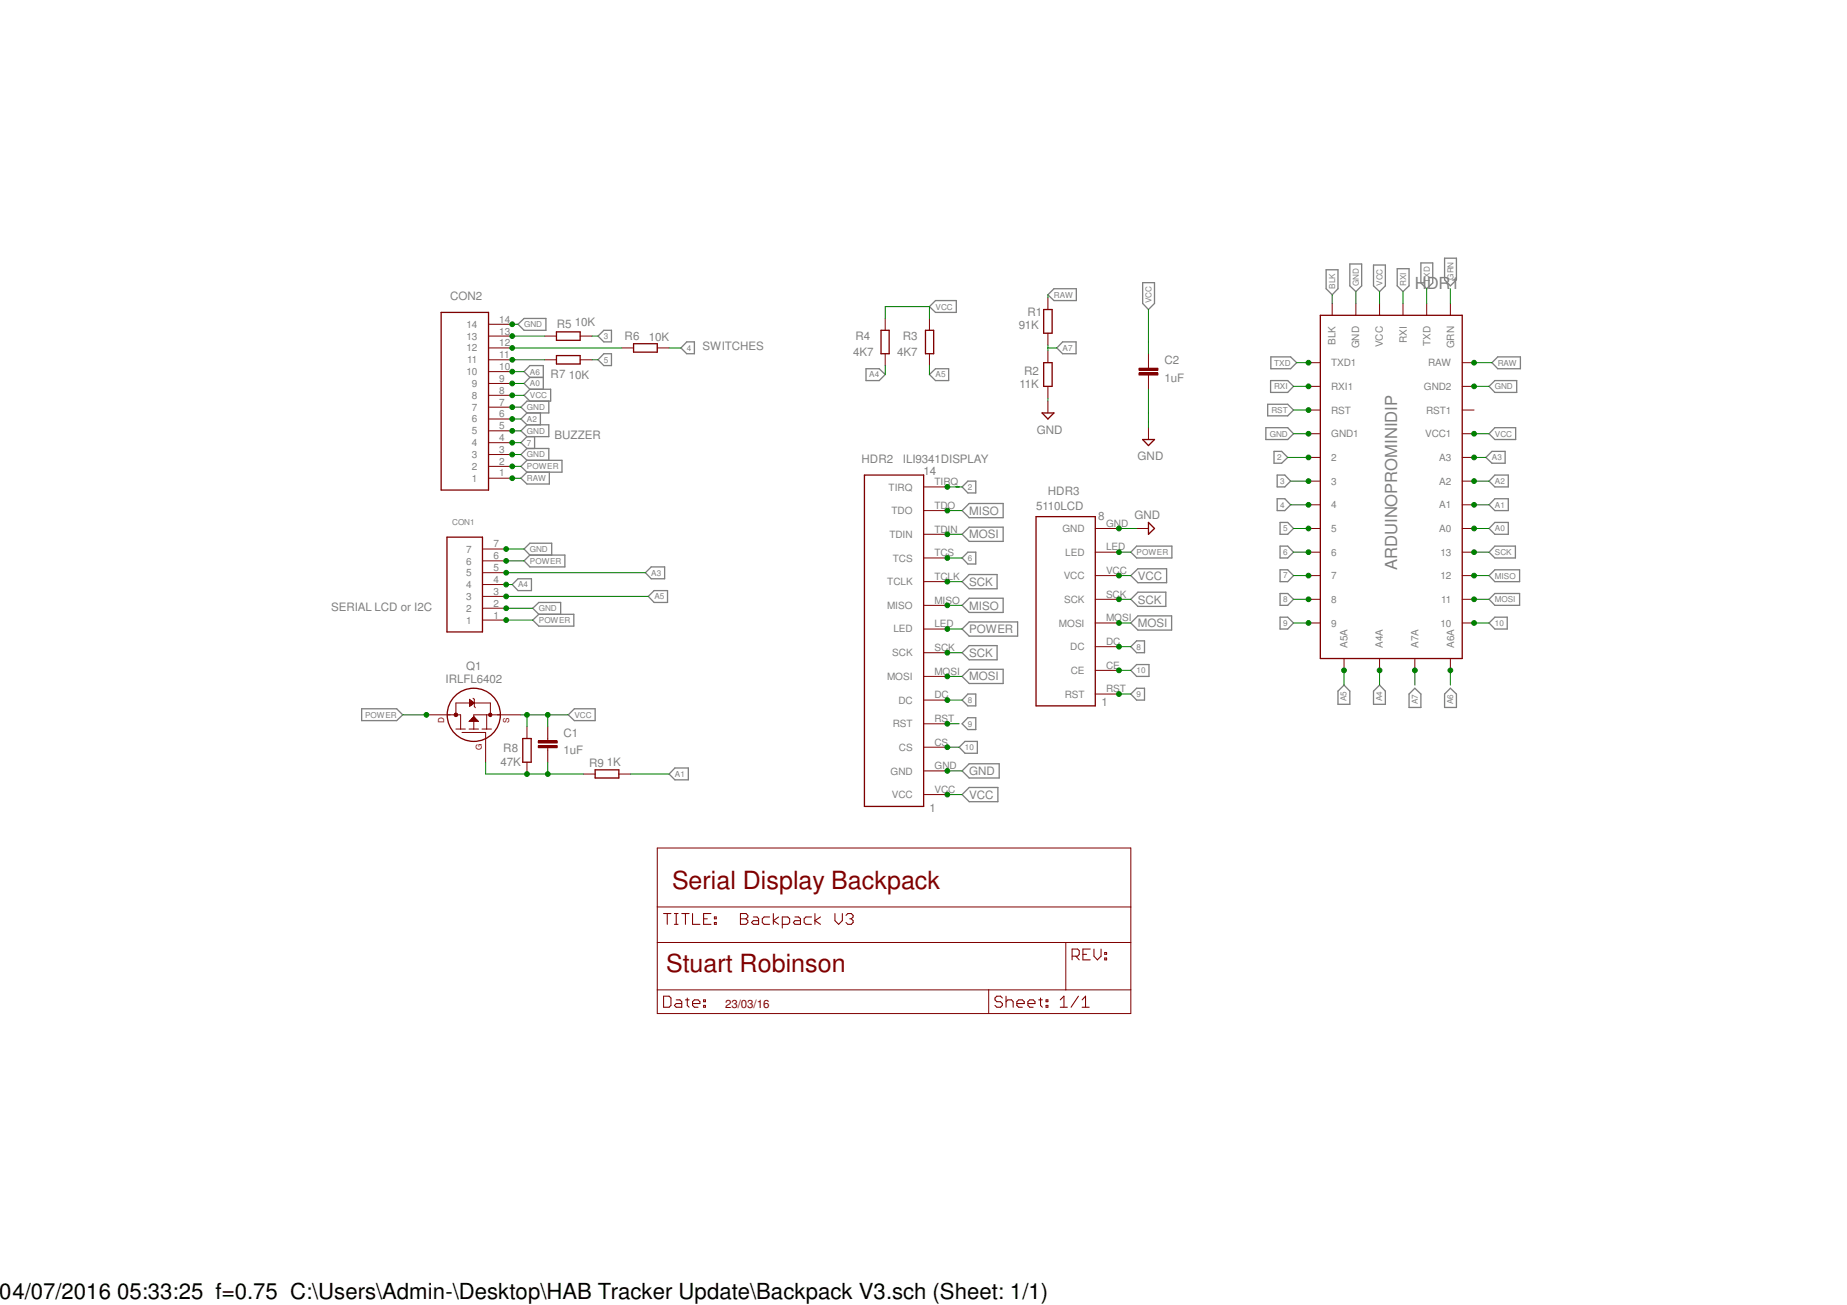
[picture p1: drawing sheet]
<svg xmlns="http://www.w3.org/2000/svg" width="297mm" height="210mm" viewBox="0 0 297 210" stroke-linecap="round" stroke-linejoin="round" font-family="sans-serif">
<g fill="none" stroke="#808080" stroke-width=".21">
<path d="M83.3 52.2l1-1h3.5v1.9h-3.5zM97.1 53.1h1.2v1.9h-1.2l-.9-.9zM97.1 56.9h1.2v1.9h-1.2l-.9-.9zM110.4 55h1.3v1.9h-1.3l-.9-.9zM139.3 59.3h2.1l1 .9-1 1h-2.1zM149.5 49.3l.9-1h3.4v1.9h-3.4zM168.5 47.4l1-1h3.6v1.9h-3.6zM170.9 55h2.2v1.9h-2.2l-.9-.9zM183.8 45.5h1.9v3.3l-1 1-.9-1zM204.4 57.4h3.2l.9 .9-.9 1h-3.2zM213.3 43.4h1.9v3l-1 1-.9-1zM217.1 42.5h1.9v3.5l-.9 .9-1-.9z"/>
<path d="M220.9 42.6h1.9v3.4l-.9 .9-1-.9zM224.7 43.2h1.9v2.8l-1 .9-.9-.9zM228.5 42.3h1.9v3.2l-1 .9-.9-.9zM232.3 41.5h1.9v3.5l-.9 1-1-1zM240.9 57.4h3.6v1.9h-3.6l-1-1zM84.7 68.3l-.9 1 .9 .9M84.7 68.3h3.6v1.9h-3.6M84.7 72.1h3.6v1.9M84.7 72.1l-.9 1 .9 .9M84.7 74h5.7v1.9h-5.7M84.7 75.9l-.9 1 .9 1h3.6v-2M84.7 66.4l-.9 1 .9 .9"/>
<path d="M84.7 70.2l-.9 1 .9 .9M84.7 74l-.9 1 .9 .9M85.2 62.6l-.9 1 .9 .9M85.2 62.6h3.4v1.9h-3.9l-.9 1 .9 .9M85.2 60.7l-.9-.9 .9-1h2.2v3.8M85.2 60.7l-.9 1 .9 .9M85.2 60.7h2.2M86 70.2v1.9M86.9 66.4v1.9M88.3 64.5v1.9h-3.6M149.5 60.2l.9-.9h2.2v1.9h-2.2zM154.7 78.3l1-.9h1.2v1.9h-1.2z"/>
<path d="M203.6 68.8h3.5l.9 1-.9 .9h-3.5zM203.9 65h3.2l.9 1-.9 .9h-3.2zM204.3 61.2h2.8l.9 .9-.9 1h-2.8zM204.9 72.6h1.2l1 1-1 .9h-1.2zM205.4 76.4h1.2l1 1-1 .9h-1.2zM239 73.6l.9-1h2.2v1.9h-2.2zM239.5 62.1l.9-.9h3.5v1.9h-3.5zM240.4 68.8h3.4v1.9h-3.4l-.9-.9zM240.4 76.4h2.2v1.9h-2.2l-.9-.9zM83.3 93.1h2.2v1.9h-2.2l-.9-1zM85.2 89.3l-.9-1 .9-.9h3.5v1.9M85.2 89.3h5.6v1.9h-5.6l-.9-1z"/>
<path d="M85.7 99.7l1-.9h5.6v1.9h-5.6zM86.7 98.8l-1-1 1-.9h3.5v1.9M103.8 92.1l.9-.9h2.2v1.9h-2.2zM104.3 95.9l.9-.9h2.2v1.9h-2.2zM154.7 89.7l1-.9h1.2v1.9h-1.2zM154.7 93.6l1.2-1.2h4.5v2.3h-4.5zM154.7 97.4l1.2-1.2h5.4v2.3h-5.4zM154.7 82.1l1.2-1.1h5.4v2.3h-5.4zM154.7 85.9l1.2-1.1h5.4v2.3h-5.4zM181.9 92.6l1.1-1.1h4.6v2.2h-4.6zM182.8 87.8h5.7v1.9h-5.7l-.9-.9zM183 95.2h4.5v2.3h-4.5l-1.1-1.1z"/>
<path d="M183 99.1h5.4v2.2h-5.4l-1.1-1.1zM205.4 80.2h1.2l1 1-1 .9h-1.2zM205.9 84h1.2l.9 1-.9 .9h-1.2zM205.9 87.8h1.2l.9 1-.9 .9h-1.2zM205.9 91.7h1.2l.9 .9-.9 1h-1.2zM205.9 95.5h1.2l.9 .9-.9 1h-1.2zM205.9 99.3h1.2l.9 .9-.9 1h-1.2zM239.5 92.6l.9-.9h4v1.9h-4zM239.5 96.4l.9-.9h4v1.9h-4zM240.4 80.2h2.2v1.9h-2.2l-.9-.9zM240.4 84h2.2v1.9h-2.2l-.9-.9zM240.4 87.8h3.3v1.9h-3.3l-.9-.9z"/>
<path d="M58.2 114h5.6l1 1-1 .9h-5.6zM91.4 115l1-1h3.3v1.9h-3.3zM154.7 105l1.2-1.2h4.5v2.3h-4.5zM154.7 108.8l1.2-1.1h5.4v2.2h-5.4zM154.7 101.2l1.2-1.2h7.8v2.3h-7.8zM155.7 111.6h1.2v1.9h-1.2l-1-.9zM155.7 115.4h1.2v1.9h-1.2l-1-.9zM181.9 111.6l.9-.9h1.3v1.9h-1.3zM182.8 103.1h1.3v1.9h-1.3l-.9-1zM182.8 106.9h2v1.9h-2l-.9-1zM215.2 111.2l1-1 .9 1v2.1h-1.9zM221.9 110.2l.9 1v2.1h-1.9v-2.1z"/>
<path d="M226.6 111.6l.9-.9 1 .9v2.2h-1.9zM233.3 110.7l.9 .9v2.2h-1.9v-2.2zM239.5 100.2l.9-.9h2v1.9h-2zM108.5 123.5h2.2v1.9h-2.2l-.9-.9zM154.3 120.2l.9-.9h2v1.9h-2zM154.7 127.8l1.2-1.1h4.6v2.2h-4.6zM154.7 124l1.2-1.1h4.8v2.2h-4.8z"/>
</g>
<g fill="none" stroke="#800000" stroke-width=".16">
<path d="M183.2 60h3v.3h-3zM183.2 59.2h3v.4h-3zM184.7 56.9v2.3M210.4 58.3h1.9M214.2 48.8v1.9M218.1 48.8v1.9M221.9 48.8v1.9M225.6 48.8v1.9M229.4 48.8v1.9M233.3 48.8v1.9M235.2 58.3h1.9M148.5 78.3h3.9"/>
<path d="M168.5 64.5v1.9M184.7 60.3v2.3M184.7 68.8v1.9M210.4 62.1h1.9M210.4 66h1.9M210.4 69.8h1.9M210.4 73.6h1.9M210.4 77.4h1.9M235.2 62.1h1.9M235.2 66h1.9M235.2 69.8h1.9M235.2 73.6h1.9"/>
<path d="M235.2 77.4h1.9M148.5 97.4h3.9M148.5 93.6h3.9M148.5 85.9h3.9M148.5 82.1h3.9M148.5 89.7h3.9M176.1 96.4h3.9M176.1 92.6h3.9M176.1 88.8h3.9M176.1 85h3.9M182.8 85h1.9M210.4 96.4h1.9"/>
<path d="M210.4 92.6h1.9M210.4 88.8h1.9M210.4 85h1.9M210.4 81.2h1.9M235.2 96.4h1.9M235.2 92.6h1.9M235.2 88.8h1.9M235.2 85h1.9M235.2 81.2h1.9M72 115h2.1v2.3M73.3 117.3h1.5M74.3 117.8h3.8v1"/>
<path d="M75.4 117.3h1.6M75.4 113.1h-2.1v1.9M75.5 112.5l.8 .6-.8 .5zM75.8 115.7h.2M76.1 112.3l.2 .2v1.1l.2 .2M76.2 115.3l.8 .7h-1.6zM76.2 116v1.3M76.4 113.1h2.5v1.9M77.5 117.3h1.5M78.3 115v2.3M80.4 115h-4.2v.3M148.5 108.8h3.9"/>
<path d="M148.5 112.6h3.9M148.5 116.4h3.9M148.5 105h3.9M148.5 101.2h3.9M176.1 100.2h3.9M176.1 104h3.9M176.1 107.8h3.9M176.1 111.6h3.9M210.4 100.2h1.9M216.2 105.9v1.9M221.9 105.9v1.9M227.5 105.9v1.9"/>
<path d="M233.3 105.9v1.9M235.2 100.2h1.9M105.7 136.4h76.2v26.6h-76.2zM148.5 120.2h3.9M148.5 127.8h3.9M148.5 124h3.9M105.7 151.6h76.2M105.7 159.2h76.2M105.7 145.9h76.2M159 159.2v3.8M171.4 151.6v7.6"/>
</g>
<g fill="none" stroke="#800000" stroke-width=".17">
<path d="M75.6 113.1h.2M76.1 113.1h.2M106.7 146.9h1.2M107.3 146.9v1.8M108.5 146.9h.5M108.5 148.7h.5M108.8 146.9v1.8M109.6 146.9h1.2M110.2 146.9v1.8M111.4 146.9v1.8h1.2M113.2 147.8h.5M114.3 146.9h-1.1v1.8h1.1"/>
<path d="M114.9 148.4h.3v.3h-.3zM114.9 147.5h.3v.3h-.3zM119.1 146.9h.9l.3 .3v.3l-.3 .3 .3 .3v.3l-.3 .3h-.9zM119.1 147.8h.9M121.2 147.5h.5l.3 .3v.9h-.8l-.3-.3 .3-.3h.8M123.8 147.5h-.9l-.3 .3v.6l.3 .3h.9M124.4 146.9v1.8M125.2 147.5l-.8 .6 .8 .6M125.8 148.7h.9l.3-.3v-.6l-.3-.3h-.9v1.8M127.8 147.5h.6l.3 .3v.9h-.9l-.2-.3 .2-.3h.9M130.5 147.5h-.9l-.3 .3v.6l.3 .3h.9M131.1 146.9v1.8"/>
<path d="M131.9 147.5l-.8 .6 .8 .6M134.3 146.9v1.2l.6 .6 .6-.6v-1.2M136.1 147.2l.3-.3h.5l.3 .3v.3l-.3 .3M136.6 147.8h.3M136.9 147.8l.3 .3v.3l-.3 .3h-.5l-.3-.3M172.4 153.8h.9l.3-.3v-.6l-.3-.2h-.9v1.7M173 153.8l.6 .6M174.2 153.5h.5M175.3 152.7h-1.1v1.7h1.1M175.9 152.7v1.1l.6 .6 .6-.6v-1.1M177.7 154.1h.3v.3h-.3zM177.7 153.2h.3v.3h-.3z"/>
<path d="M106.7 160.2h.9l.3 .3v1.2l-.3 .3h-.9zM108.8 160.8h.5l.3 .3v.9h-.8l-.3-.3 .3-.3h.8M110.2 160.8h.6M110.5 160.5v1.2l.3 .3M111.4 161.4h1.2v-.3l-.3-.3h-.6l-.3 .3v.6l.3 .3h.6M113.2 161.7h.2v.3h-.2zM113.2 160.8h.2v.3h-.2zM161.2 160.5l-.3-.3h-.6l-.3 .3v.3l.3 .3h.6l.3 .3v.3l-.3 .3h-.6l-.3-.3M161.8 161.1l.3-.3h.6l.2 .3v.9M161.8 160.2v1.8M163.5 161.4h1.2v-.3l-.3-.3h-.6l-.3 .3v.6l.3 .3h.6M165.3 161.4h1.2v-.3l-.3-.3h-.6l-.3 .3v.6l.3 .3h.6"/>
<path d="M167 160.8h.6M167.3 160.5v1.2l.3 .3M168.2 161.7h.3v.3h-.3zM168.2 160.8h.3v.3h-.3zM170.5 162h1.2M170.5 160.8l.6-.6v1.8M173.4 160.2l-1.1 1.8M174 162h1.2M174 160.8l.6-.6v1.8"/>
</g>
<g fill="none" stroke="#800000" stroke-width=".21">
<path d="M212.3 50.7h22.9v55.2h-22.9zM139 76.4h9.5v53.3h-9.5zM167.6 66.4h1.9l-1 1zM183.8 70.7h1.9l-1 1zM166.6 83.1h9.5v30.4h-9.5zM184.7 84l1 1-1 .9z"/>
<circle cx="76.2" cy="115" r="4.3"/>
</g>
<path d="M183.2 59.4h3M183.2 60.2h3" fill="none" stroke="#800000" stroke-width=".34"/>
<path d="M76 115.7l.2-.3 .2 .3" fill="none" stroke="#800000" stroke-width=".38"/>
<path d="M75.9 115.7h.6" fill="none" stroke="#800000" stroke-width=".3"/>
<path d="M75.6 112.7v.8M75.6 115.9h1.1M75.8 112.8v.6l.3-.3h-.3M75.8 115.8h.8M75.9 112.9l.1 .1" fill="none" stroke="#800000" stroke-width=".25"/>
<circle cx="73.3" cy="115" r=".3" fill="#800000"/>
<circle cx="73.3" cy="115" r=".3" fill="none" stroke="#800000" stroke-width=".16"/>
<circle cx="78.9" cy="115" r=".29" fill="#800000"/>
<g fill="none" stroke="#800000" stroke-width=".16">
<path d="M78.6 59.8h3.8M78.6 57.9h3.8M78.6 56h3.8M78.6 54.1h3.8M78.6 52.2h3.8M87.6 57.9h1.9M87.6 54.1h1.9M93.3 57.9h1.9M93.3 54.1h1.9M100 56h1.9M105.7 56h1.9M142.4 51.2v1.9"/>
<path d="M142.4 56.9v1.9M149.5 51.2v1.9M149.5 56.9v1.9M168.5 47.9v1.9M168.5 53.6v1.9M168.5 56.4v1.9M78.6 76.9h3.8M78.6 75h3.8M78.6 73.1h3.8M78.6 71.2h3.8M78.6 69.3h3.8M78.6 67.4h3.8"/>
<path d="M78.6 65.5h3.8M78.6 63.6h3.8M78.6 61.7h3.8M168.5 62.1v2M77.6 99.7h3.8M77.6 97.8h3.8M77.6 95.9h3.8M77.6 94h3.8M77.6 92.1h3.8M77.6 90.2h3.8M77.6 88.3h3.8M68.6 115h3.8"/>
<path d="M78.1 118.8v3.8M80 115h3.8M84.7 116.9v1.9M86.6 119.9h3v.4h-3zM86.6 119.2h3v.3h-3zM88.1 116.9v2.3M84.7 122.6v1.9M88.1 120.3v2.3M93.8 124.5h1.9M99.5 124.5h1.9"/>
<circle cx="78.9" cy="115" r=".29"/>
</g>
<path d="M70.9 50.2h7.7v28.6h-7.7zM89.5 53.4h3.8v1.3h-3.8zM89.5 57.2h3.8v1.3h-3.8zM101.9 55.3h3.8v1.3h-3.8zM141.7 53.1h1.3v3.8h-1.3zM148.8 53.1h1.4v3.8h-1.4zM167.8 49.8h1.4v3.8h-1.4zM167.8 58.3h1.4v3.8h-1.4zM71.9 86.4h5.7v15.2h-5.7zM84.1 118.8h1.3v3.8h-1.3zM95.7 123.8h3.8v1.3h-3.8z" fill="none" stroke="#800000" stroke-width=".21"/>
<path d="M86.6 119.3h3M86.6 120.1h3" fill="none" stroke="#800000" stroke-width=".34"/>
<path d="M180 92.6h1.9" fill="none" stroke="#008000" stroke-width=".16"/>
<circle cx="180" cy="92.6" r=".38" fill="#008000"/>
<g fill="none" stroke="#008000" stroke-width=".16">
<path d="M152.4 127.8h2.3"/>
<circle cx="180" cy="92.6" r=".38"/>
</g>
<circle cx="152.4" cy="127.8" r=".38" fill="#008000"/>
<g fill="none" stroke="#008000" stroke-width=".16">
<path d="M184.7 49.8v7.1M221.9 46.9v1.9M237.1 69.8h2.4"/>
<circle cx="152.4" cy="127.8" r=".38"/>
</g>
<circle cx="237.1" cy="69.8" r=".38" fill="#008000"/>
<g fill="none" stroke="#008000" stroke-width=".16">
<path d="M142.4 51.2v-1.9h7.1v1.9M83.8 115h4.3M84.7 115v1.9"/>
<circle cx="237.1" cy="69.8" r=".38"/>
</g>
<circle cx="84.7" cy="115" r=".38" fill="#008000"/>
<g fill="none" stroke="#008000" stroke-width=".16">
<path d="M91.4 115h-3.3v1.9"/>
<circle cx="84.7" cy="115" r=".38"/>
</g>
<circle cx="88.1" cy="115" r=".38" fill="#008000"/>
<g fill="none" stroke="#008000" stroke-width=".16">
<path d="M82.4 63.6h1.9"/>
<circle cx="88.1" cy="115" r=".38"/>
</g>
<circle cx="82.4" cy="63.6" r=".38" fill="#008000"/>
<g fill="none" stroke="#008000" stroke-width=".16">
<path d="M180 85h2.8"/>
<circle cx="82.4" cy="63.6" r=".38"/>
</g>
<circle cx="180" cy="85" r=".38" fill="#008000"/>
<g fill="none" stroke="#008000" stroke-width=".16">
<path d="M152.4 124h2.3"/>
<circle cx="180" cy="85" r=".38"/>
</g>
<circle cx="152.4" cy="124" r=".38" fill="#008000"/>
<g fill="none" stroke="#008000" stroke-width=".16">
<path d="M184.7 62.6v6.2M208 69.8h2.4"/>
<circle cx="152.4" cy="124" r=".38"/>
</g>
<circle cx="210.4" cy="69.8" r=".38" fill="#008000"/>
<g fill="none" stroke="#008000" stroke-width=".16">
<path d="M218.1 46.9v1.9M237.1 62.1h2.4"/>
<circle cx="210.4" cy="69.8" r=".38"/>
</g>
<circle cx="237.1" cy="62.1" r=".38" fill="#008000"/>
<g fill="none" stroke="#008000" stroke-width=".16">
<path d="M168.5 64.1v.4M81.4 88.3h2.9"/>
<circle cx="237.1" cy="62.1" r=".38"/>
</g>
<circle cx="81.4" cy="88.3" r=".38" fill="#008000"/>
<g fill="none" stroke="#008000" stroke-width=".16">
<path d="M81.4 97.8h4.3"/>
<circle cx="81.4" cy="88.3" r=".38"/>
</g>
<circle cx="81.4" cy="97.8" r=".38" fill="#008000"/>
<g fill="none" stroke="#008000" stroke-width=".16">
<path d="M82.4 69.3h1.4"/>
<circle cx="81.4" cy="97.8" r=".38"/>
</g>
<circle cx="82.4" cy="69.3" r=".38" fill="#008000"/>
<g fill="none" stroke="#008000" stroke-width=".16">
<path d="M82.4 52.2h.9"/>
<circle cx="82.4" cy="69.3" r=".38"/>
</g>
<circle cx="82.4" cy="52.2" r=".38" fill="#008000"/>
<g fill="none" stroke="#008000" stroke-width=".16">
<path d="M82.4 65.5h1.4"/>
<circle cx="82.4" cy="52.2" r=".38"/>
</g>
<circle cx="82.4" cy="65.5" r=".38" fill="#008000"/>
<g fill="none" stroke="#008000" stroke-width=".16">
<path d="M82.4 73.1h1.4"/>
<circle cx="82.4" cy="65.5" r=".38"/>
</g>
<circle cx="82.4" cy="73.1" r=".38" fill="#008000"/>
<g fill="none" stroke="#008000" stroke-width=".16">
<path d="M207.1 73.6h3.3"/>
<circle cx="82.4" cy="73.1" r=".38"/>
</g>
<circle cx="210.4" cy="73.6" r=".38" fill="#008000"/>
<g fill="none" stroke="#008000" stroke-width=".16">
<path d="M152.4 78.3h1.4M154.3 78.3h.4"/>
<circle cx="210.4" cy="73.6" r=".38"/>
</g>
<circle cx="152.4" cy="78.3" r=".38" fill="#008000"/>
<g fill="none" stroke="#008000" stroke-width=".16">
<path d="M153.8 78.3h.5M207.6 77.4h2.8"/>
<circle cx="152.4" cy="78.3" r=".38"/>
</g>
<circle cx="210.4" cy="77.4" r=".38" fill="#008000"/>
<g fill="none" stroke="#008000" stroke-width=".16">
<path d="M95.2 54.1h1M207.6 81.2h2.8"/>
<circle cx="210.4" cy="77.4" r=".38"/>
</g>
<circle cx="210.4" cy="81.2" r=".38" fill="#008000"/>
<g fill="none" stroke="#008000" stroke-width=".16">
<path d="M107.6 56h1.9M208 85h2.4"/>
<circle cx="210.4" cy="81.2" r=".38"/>
</g>
<circle cx="210.4" cy="85" r=".38" fill="#008000"/>
<g fill="none" stroke="#008000" stroke-width=".16">
<path d="M95.2 57.9h1M208 88.8h2.4"/>
<circle cx="210.4" cy="85" r=".38"/>
</g>
<circle cx="210.4" cy="88.8" r=".38" fill="#008000"/>
<g fill="none" stroke="#008000" stroke-width=".16">
<path d="M152.4 89.7h2.3"/>
<circle cx="210.4" cy="88.8" r=".38"/>
</g>
<circle cx="152.4" cy="89.7" r=".38" fill="#008000"/>
<g fill="none" stroke="#008000" stroke-width=".16">
<path d="M152.4 105h2.3"/>
<circle cx="152.4" cy="89.7" r=".38"/>
</g>
<circle cx="152.4" cy="105" r=".38" fill="#008000"/>
<g fill="none" stroke="#008000" stroke-width=".16">
<path d="M180 96.4h1.9"/>
<circle cx="152.4" cy="105" r=".38"/>
</g>
<circle cx="180" cy="96.4" r=".38" fill="#008000"/>
<g fill="none" stroke="#008000" stroke-width=".16">
<path d="M237.1 88.8h2.4"/>
<circle cx="180" cy="96.4" r=".38"/>
</g>
<circle cx="237.1" cy="88.8" r=".38" fill="#008000"/>
<g fill="none" stroke="#008000" stroke-width=".16">
<path d="M152.4 93.6h2.3"/>
<circle cx="237.1" cy="88.8" r=".38"/>
</g>
<circle cx="152.4" cy="93.6" r=".38" fill="#008000"/>
<g fill="none" stroke="#008000" stroke-width=".16">
<path d="M152.4 97.4h2.3"/>
<circle cx="152.4" cy="93.6" r=".38"/>
</g>
<circle cx="152.4" cy="97.4" r=".38" fill="#008000"/>
<g fill="none" stroke="#008000" stroke-width=".16">
<path d="M152.4 82.1h2.3"/>
<circle cx="152.4" cy="97.4" r=".38"/>
</g>
<circle cx="152.4" cy="82.1" r=".38" fill="#008000"/>
<g fill="none" stroke="#008000" stroke-width=".16">
<path d="M237.1 92.6h2.4"/>
<circle cx="152.4" cy="82.1" r=".38"/>
</g>
<circle cx="237.1" cy="92.6" r=".38" fill="#008000"/>
<g fill="none" stroke="#008000" stroke-width=".16">
<path d="M152.4 108.8h2.3"/>
<circle cx="237.1" cy="92.6" r=".38"/>
</g>
<circle cx="152.4" cy="108.8" r=".38" fill="#008000"/>
<g fill="none" stroke="#008000" stroke-width=".16">
<path d="M152.4 85.9h2.3"/>
<circle cx="152.4" cy="108.8" r=".38"/>
</g>
<circle cx="152.4" cy="85.9" r=".38" fill="#008000"/>
<g fill="none" stroke="#008000" stroke-width=".16">
<path d="M180 100.2h1.9"/>
<circle cx="152.4" cy="85.9" r=".38"/>
</g>
<circle cx="180" cy="100.2" r=".38" fill="#008000"/>
<g fill="none" stroke="#008000" stroke-width=".16">
<path d="M237.1 96.4h2.4"/>
<circle cx="180" cy="100.2" r=".38"/>
</g>
<circle cx="237.1" cy="96.4" r=".38" fill="#008000"/>
<g fill="none" stroke="#008000" stroke-width=".16">
<path d="M208 96.4h2.4"/>
<circle cx="237.1" cy="96.4" r=".38"/>
</g>
<circle cx="210.4" cy="96.4" r=".38" fill="#008000"/>
<g fill="none" stroke="#008000" stroke-width=".16">
<path d="M152.4 112.6h2.3"/>
<circle cx="210.4" cy="96.4" r=".38"/>
</g>
<circle cx="152.4" cy="112.6" r=".38" fill="#008000"/>
<g fill="none" stroke="#008000" stroke-width=".16">
<path d="M180 104h1.9"/>
<circle cx="152.4" cy="112.6" r=".38"/>
</g>
<circle cx="180" cy="104" r=".38" fill="#008000"/>
<g fill="none" stroke="#008000" stroke-width=".16">
<path d="M208 100.2h2.4"/>
<circle cx="180" cy="104" r=".38"/>
</g>
<circle cx="210.4" cy="100.2" r=".38" fill="#008000"/>
<g fill="none" stroke="#008000" stroke-width=".16">
<path d="M152.4 116.4h1.9"/>
<circle cx="210.4" cy="100.2" r=".38"/>
</g>
<circle cx="152.4" cy="116.4" r=".38" fill="#008000"/>
<g fill="none" stroke="#008000" stroke-width=".16">
<path d="M180 111.6h1.9"/>
<circle cx="152.4" cy="116.4" r=".38"/>
</g>
<circle cx="180" cy="111.6" r=".38" fill="#008000"/>
<g fill="none" stroke="#008000" stroke-width=".16">
<path d="M237.1 100.2h2.4"/>
<circle cx="180" cy="111.6" r=".38"/>
</g>
<circle cx="237.1" cy="100.2" r=".38" fill="#008000"/>
<g fill="none" stroke="#008000" stroke-width=".16">
<path d="M152.4 120.2h1.9"/>
<circle cx="237.1" cy="100.2" r=".38"/>
</g>
<circle cx="152.4" cy="120.2" r=".38" fill="#008000"/>
<g fill="none" stroke="#008000" stroke-width=".16">
<path d="M180 107.8h1.9"/>
<circle cx="152.4" cy="120.2" r=".38"/>
</g>
<circle cx="180" cy="107.8" r=".38" fill="#008000"/>
<g fill="none" stroke="#008000" stroke-width=".16">
<path d="M237.1 58.3h2.8"/>
<circle cx="180" cy="107.8" r=".38"/>
</g>
<circle cx="237.1" cy="58.3" r=".38" fill="#008000"/>
<g fill="none" stroke="#008000" stroke-width=".16">
<path d="M168.5 47.4v.5M82.4 76.9h1.4"/>
<circle cx="237.1" cy="58.3" r=".38"/>
</g>
<circle cx="82.4" cy="76.9" r=".38" fill="#008000"/>
<g fill="none" stroke="#008000" stroke-width=".16">
<path d="M237.1 73.6h1.9"/>
<circle cx="82.4" cy="76.9" r=".38"/>
</g>
<circle cx="237.1" cy="73.6" r=".38" fill="#008000"/>
<g fill="none" stroke="#008000" stroke-width=".16">
<path d="M81.4 92.1h22.4"/>
<circle cx="237.1" cy="73.6" r=".38"/>
</g>
<circle cx="81.4" cy="92.1" r=".38" fill="#008000"/>
<g fill="none" stroke="#008000" stroke-width=".16">
<path d="M237.1 85h2.4"/>
<circle cx="81.4" cy="92.1" r=".38"/>
</g>
<circle cx="237.1" cy="85" r=".38" fill="#008000"/>
<g fill="none" stroke="#008000" stroke-width=".16">
<path d="M82.4 61.7h1.9"/>
<circle cx="237.1" cy="85" r=".38"/>
</g>
<circle cx="82.4" cy="61.7" r=".38" fill="#008000"/>
<g fill="none" stroke="#008000" stroke-width=".16">
<path d="M233.3 107.8v2.4"/>
<circle cx="82.4" cy="61.7" r=".38"/>
</g>
<circle cx="233.3" cy="107.8" r=".38" fill="#008000"/>
<g fill="none" stroke="#008000" stroke-width=".16">
<path d="M82.4 59.8h1.9"/>
<circle cx="233.3" cy="107.8" r=".38"/>
</g>
<circle cx="82.4" cy="59.8" r=".38" fill="#008000"/>
<g fill="none" stroke="#008000" stroke-width=".16">
<path d="M227.5 107.8v2.4"/>
<circle cx="82.4" cy="59.8" r=".38"/>
</g>
<circle cx="227.5" cy="107.8" r=".38" fill="#008000"/>
<g fill="none" stroke="#008000" stroke-width=".16">
<path d="M168.5 55.5v.9M168.5 56h1.5M237.1 77.4h2.4"/>
<circle cx="227.5" cy="107.8" r=".38"/>
</g>
<circle cx="237.1" cy="77.4" r=".38" fill="#008000"/>
<g fill="none" stroke="#008000" stroke-width=".16">
<path d="M82.4 67.4h1.4"/>
<circle cx="237.1" cy="77.4" r=".38"/>
</g>
<circle cx="82.4" cy="67.4" r=".38" fill="#008000"/>
<g fill="none" stroke="#008000" stroke-width=".16">
<path d="M237.1 81.2h2.4"/>
<circle cx="82.4" cy="67.4" r=".38"/>
</g>
<circle cx="237.1" cy="81.2" r=".38" fill="#008000"/>
<g fill="none" stroke="#008000" stroke-width=".16">
<path d="M221.9 107.8v2.4M101.4 124.5h6.2"/>
<circle cx="237.1" cy="81.2" r=".38"/>
</g>
<circle cx="221.9" cy="107.8" r=".38" fill="#008000"/>
<g fill="none" stroke="#008000" stroke-width=".16">
<path d="M142.4 58.8v1.4M81.4 94h1"/>
<circle cx="221.9" cy="107.8" r=".38"/>
</g>
<circle cx="81.4" cy="94" r=".38" fill="#008000"/>
<g fill="none" stroke="#008000" stroke-width=".16">
<path d="M216.2 107.8v2.4"/>
<circle cx="81.4" cy="94" r=".38"/>
</g>
<circle cx="216.2" cy="107.8" r=".38" fill="#008000"/>
<g fill="none" stroke="#008000" stroke-width=".16">
<path d="M149.5 58.8v1.4"/>
<circle cx="216.2" cy="107.8" r=".38"/>
</g>
<circle cx="81.4" cy="95.9" r=".38" fill="#008000"/>
<g fill="none" stroke="#008000" stroke-width=".16">
<path d="M81.4 95.9h22.9M208 92.6h2.4"/>
<circle cx="81.4" cy="95.9" r=".38"/>
</g>
<circle cx="210.4" cy="92.6" r=".38" fill="#008000"/>
<g fill="none" stroke="#008000" stroke-width=".16">
<path d="M82.4 71.2h1.4"/>
<circle cx="210.4" cy="92.6" r=".38"/>
</g>
<circle cx="82.4" cy="71.2" r=".38" fill="#008000"/>
<g fill="none" stroke="#008000" stroke-width=".16">
<path d="M152.4 101.2h2.3"/>
<circle cx="82.4" cy="71.2" r=".38"/>
</g>
<circle cx="152.4" cy="101.2" r=".38" fill="#008000"/>
<g fill="none" stroke="#008000" stroke-width=".16">
<path d="M64.8 115h3.8"/>
<circle cx="152.4" cy="101.2" r=".38"/>
</g>
<circle cx="68.6" cy="115" r=".38" fill="#008000"/>
<g fill="none" stroke="#008000" stroke-width=".16">
<path d="M180 88.8h1.9"/>
<circle cx="68.6" cy="115" r=".38"/>
</g>
<circle cx="180" cy="88.8" r=".38" fill="#008000"/>
<g fill="none" stroke="#008000" stroke-width=".16">
<path d="M81.4 99.7h4.3"/>
<circle cx="180" cy="88.8" r=".38"/>
</g>
<circle cx="81.4" cy="99.7" r=".38" fill="#008000"/>
<g fill="none" stroke="#008000" stroke-width=".16">
<path d="M81.4 90.2h2.9"/>
<circle cx="81.4" cy="99.7" r=".38"/>
</g>
<circle cx="81.4" cy="90.2" r=".38" fill="#008000"/>
<g fill="none" stroke="#008000" stroke-width=".16">
<path d="M82.4 75h1.4"/>
<circle cx="81.4" cy="90.2" r=".38"/>
</g>
<circle cx="82.4" cy="75" r=".38" fill="#008000"/>
<g fill="none" stroke="#008000" stroke-width=".16">
<path d="M78.1 122.6v1.9h15.7M88.1 122.6v1.9"/>
<circle cx="82.4" cy="75" r=".38"/>
</g>
<circle cx="88.1" cy="124.5" r=".38" fill="#008000"/>
<circle cx="88.1" cy="124.5" r=".38" fill="none" stroke="#008000" stroke-width=".16"/>
<circle cx="84.7" cy="124.5" r=".38" fill="#008000"/>
<g fill="none" stroke="#008000" stroke-width=".16">
<path d="M208 66h2.4"/>
<circle cx="84.7" cy="124.5" r=".38"/>
</g>
<circle cx="210.4" cy="66" r=".38" fill="#008000"/>
<g fill="none" stroke="#008000" stroke-width=".16">
<path d="M214.2 47.4v1.4M225.6 46.9v1.9M208 62.1h2.4"/>
<circle cx="210.4" cy="66" r=".38"/>
</g>
<circle cx="210.4" cy="62.1" r=".38" fill="#008000"/>
<g fill="none" stroke="#008000" stroke-width=".16">
<path d="M208.5 58.3h1.9M229.4 46.4v2.4"/>
<circle cx="210.4" cy="62.1" r=".38"/>
</g>
<circle cx="210.4" cy="58.3" r=".38" fill="#008000"/>
<g fill="none" stroke="#008000" stroke-width=".16">
<path d="M82.4 54.1h5.2M233.3 46.4v2.4"/>
<circle cx="210.4" cy="58.3" r=".38"/>
</g>
<circle cx="82.4" cy="54.1" r=".38" fill="#008000"/>
<g fill="none" stroke="#008000" stroke-width=".16">
<path d="M82.4 56h17.6"/>
<circle cx="82.4" cy="54.1" r=".38"/>
</g>
<circle cx="82.4" cy="56" r=".38" fill="#008000"/>
<g fill="none" stroke="#008000" stroke-width=".16">
<path d="M82.4 57.9h5.2"/>
<circle cx="82.4" cy="56" r=".38"/>
</g>
<circle cx="82.4" cy="57.9" r=".38" fill="#008000"/>
<circle cx="82.4" cy="57.9" r=".38" fill="none" stroke="#008000" stroke-width=".16"/>
<g font-size="4" fill="#800000">
<text x="108.1" y="143">Serial Display Backpack</text>
<text x="107.1" y="156.4">Stuart Robinson</text>
</g>
<text font-size="3.6" x="0" y="208.9">04/07/2016 05:33:25 f=0.75 C:\Users\Admin-\Desktop\HAB Tracker Update\Backpack V3.sch (Sheet: 1/1)</text>
<g font-size="2.7" fill="#808080">
<text x="227.5" y="46.4">HDR1</text>
<text x="224.7" y="91.7" transform="rotate(-90 224.7 91.7)">ARDUINOPROMINIDIP</text>
</g>
<g font-size="1.9" fill="#808080">
<text x="72.4" y="48.3">CON2</text>
<text x="89.5" y="52.7">R5</text>
<text x="92.5" y="52.4">10K</text>
<text x="163.8" y="52.9">91K</text>
<text x="165.2" y="50.8">R1</text>
<text x="100.5" y="54.6">R6</text>
<text x="104.3" y="54.8">10K</text>
<text x="113" y="56.3">SWITCHES</text>
<text x="137.2" y="57.2">4K7</text>
<text x="137.6" y="54.6">R4</text>
<text x="144.3" y="57.2">4K7</text>
<text x="145.2" y="54.6">R3</text>
<text x="187.3" y="58.5">C2</text>
<text x="88.6" y="60.8">R7</text>
<text x="91.5" y="61">10K</text>
<text x="164" y="62.4">11K</text>
<text x="164.7" y="60.3">R2</text>
<text x="187.3" y="61.4">1uF</text>
<text x="89.2" y="70.6">BUZZER</text>
<text x="166.7" y="69.8">GND</text>
<text x="138.6" y="74.5">HDR2</text>
<text x="145.2" y="74.5">ILI9341DISPLAY</text>
<text x="148.5" y="76.4">14</text>
<text x="183" y="74">GND</text>
<text x="155.9" y="82.8">MISO</text>
<text x="166.6" y="82">5110LCD</text>
<text x="168.5" y="79.6">HDR3</text>
<text x="176.6" y="83.6">8</text>
<text x="182.5" y="83.4">GND</text>
<text x="155.9" y="86.6">MOSI</text>
<text x="155.9" y="94.2">SCK</text>
<text x="183" y="93.3">VCC</text>
<text x="53.3" y="98.2">SERIAL LCD or I2C</text>
<text x="155.9" y="98">MISO</text>
<text x="155.9" y="101.9">POWER</text>
<text x="183" y="97.1">SCK</text>
<text x="183" y="100.9">MOSI</text>
<text x="75" y="107.8">Q1</text>
<text x="155.9" y="105.7">SCK</text>
<text x="71.7" y="109.9">IRLFL6402</text>
<text x="155.9" y="109.4">MOSI</text>
<text x="177.1" y="113.5">1</text>
<text x="90.6" y="118.5">C1</text>
<text x="80.5" y="123.1">47K</text>
<text x="80.9" y="121">R8</text>
<text x="90.6" y="121.3">1uF</text>
<text x="94.7" y="123.4">R9</text>
<text x="97.6" y="123.1">1K</text>
<text x="155.9" y="124.7">GND</text>
<text x="149.5" y="130.7">1</text>
<text x="155.9" y="128.5">VCC</text>
</g>
<text font-size="1.9" fill="#800000" x="116.6" y="162.1">23/03/16</text>
<g font-size="1.6" fill="#808080">
<text x="75" y="52.7">14</text>
<text x="80.3" y="53.8">13</text>
<text x="80.3" y="51.9">14</text>
<text x="75" y="56.5">12</text>
<text x="75" y="54.7">13</text>
<text x="75.1" y="58.4">11</text>
<text x="80.3" y="59.5">10</text>
<text x="80.3" y="57.6">11</text>
<text x="80.3" y="55.7">12</text>
<text x="214.1" y="58.9">TXD1</text>
<text x="214.8" y="55.5" transform="rotate(-90 214.8 55.5)">BLK</text>
<text x="218.6" y="56" transform="rotate(-90 218.6 56)">GND</text>
<text x="222.4" y="55.8" transform="rotate(-90 222.4 55.8)">VCC</text>
<text x="226.2" y="55.2" transform="rotate(-90 226.2 55.2)">RXI</text>
<text x="229.7" y="58.9">RAW</text>
<text x="230" y="55.7" transform="rotate(-90 230 55.7)">TXD</text>
<text x="233.8" y="56" transform="rotate(-90 233.8 56)">GRN</text>
<text x="75" y="60.3">10</text>
<text x="75.9" y="64.1">8</text>
<text x="75.9" y="62.2">9</text>
<text x="80.3" y="65.2">7</text>
<text x="80.3" y="63.3">8</text>
<text x="80.3" y="61.4">9</text>
<text x="214.1" y="62.7">RXI1</text>
<text x="229" y="62.7">GND2</text>
<text x="75.9" y="71.8">4</text>
<text x="75.9" y="69.8">5</text>
<text x="75.9" y="67.9">6</text>
<text x="75.9" y="66">7</text>
<text x="80.3" y="70.9">4</text>
<text x="80.3" y="69">5</text>
<text x="80.3" y="67.1">6</text>
<text x="214.1" y="66.5">RST</text>
<text x="214.1" y="70.3">GND1</text>
<text x="229.2" y="70.3">VCC1</text>
<text x="229.4" y="66.5">RST1</text>
<text x="75.9" y="77.5">1</text>
<text x="75.9" y="75.6">2</text>
<text x="75.9" y="73.7">3</text>
<text x="80.3" y="76.6">1</text>
<text x="80.3" y="74.7">2</text>
<text x="80.3" y="72.8">3</text>
<text x="214.1" y="74.1">2</text>
<text x="214.1" y="77.9">3</text>
<text x="231.5" y="74.1">A3</text>
<text x="231.5" y="77.9">A2</text>
<text x="142.9" y="78.9">TIRQ</text>
<text x="143.4" y="82.7">TDO</text>
<text x="150.3" y="81.9">TDO</text>
<text x="150.3" y="78.1">TIRQ</text>
<text x="214.1" y="81.7">4</text>
<text x="231.5" y="81.7">A1</text>
<text x="75" y="88.9">7</text>
<text x="79.4" y="90">6</text>
<text x="79.4" y="88.1">7</text>
<text x="143" y="86.5">TDIN</text>
<text x="150.3" y="85.7">TDIN</text>
<text x="150.3" y="89.5">TCS</text>
<text x="170.9" y="85.6">GND</text>
<text x="171.3" y="89.4">LED</text>
<text x="177.9" y="88.5">LED</text>
<text x="177.9" y="84.7">GND</text>
<text x="214.1" y="85.6">5</text>
<text x="214.1" y="89.4">6</text>
<text x="231.5" y="85.6">A0</text>
<text x="231.6" y="89.4">13</text>
<text x="75" y="94.6">4</text>
<text x="75" y="92.7">5</text>
<text x="75" y="90.8">6</text>
<text x="79.4" y="95.7">3</text>
<text x="79.4" y="93.8">4</text>
<text x="79.4" y="91.9">5</text>
<text x="142.7" y="94.1">TCLK</text>
<text x="143.6" y="90.3">TCS</text>
<text x="150.3" y="93.3">TCLK</text>
<text x="171.1" y="93.2">VCC</text>
<text x="177.9" y="92.3">VCC</text>
<text x="214.1" y="93.2">7</text>
<text x="231.6" y="93.2">12</text>
<text x="75" y="100.3">1</text>
<text x="75" y="98.4">2</text>
<text x="75" y="96.5">3</text>
<text x="79.4" y="99.5">1</text>
<text x="79.4" y="97.6">2</text>
<text x="142.7" y="97.9">MISO</text>
<text x="143.7" y="101.7">LED</text>
<text x="150.3" y="100.9">LED</text>
<text x="150.3" y="97.1">MISO</text>
<text x="170.3" y="100.8">MOSI</text>
<text x="171.2" y="97">SCK</text>
<text x="177.9" y="99.9">MOSI</text>
<text x="177.9" y="96.1">SCK</text>
<text x="214.1" y="97">8</text>
<text x="214.1" y="100.8">9</text>
<text x="231.6" y="100.8">10</text>
<text x="231.8" y="97">11</text>
<text x="143.5" y="105.5">SCK</text>
<text x="150.3" y="104.7">SCK</text>
<text x="172.1" y="104.6">DC</text>
<text x="177.9" y="103.8">DC</text>
<text x="177.9" y="107.6">CE</text>
<text x="216.7" y="104.2" transform="rotate(-90 216.7 104.2)">A5A</text>
<text x="222.4" y="104.2" transform="rotate(-90 222.4 104.2)">A4A</text>
<text x="228.1" y="104.2" transform="rotate(-90 228.1 104.2)">A7A</text>
<text x="233.8" y="104.2" transform="rotate(-90 233.8 104.2)">A6A</text>
<text x="142.7" y="109.3">MOSI</text>
<text x="144.5" y="113.2">DC</text>
<text x="150.3" y="108.5">MOSI</text>
<text x="150.3" y="112.3">DC</text>
<text x="171.2" y="112.2">RST</text>
<text x="172.2" y="108.4">CE</text>
<text x="177.9" y="111.4">RST</text>
<text x="143.6" y="117">RST</text>
<text x="150.3" y="119.9">CS</text>
<text x="150.3" y="116.1">RST</text>
<text x="143.2" y="124.6">GND</text>
<text x="144.6" y="120.8">CS</text>
<text x="150.3" y="123.7">GND</text>
<text x="143.4" y="128.4">VCC</text>
<text x="150.3" y="127.6">VCC</text>
</g>
<g font-size="1.3" fill="#808080">
<text x="169.5" y="47.9">RAW</text>
<text x="214.7" y="46.4" transform="rotate(-90 214.7 46.4)">BLK</text>
<text x="218.5" y="46" transform="rotate(-90 218.5 46)">GND</text>
<text x="222.3" y="46" transform="rotate(-90 222.3 46)">VCC</text>
<text x="226.1" y="46" transform="rotate(-90 226.1 46)">RXI</text>
<text x="230" y="45.5" transform="rotate(-90 230 45.5)">TXD</text>
<text x="233.8" y="45" transform="rotate(-90 233.8 45)">GRN</text>
<text x="84.3" y="52.6">GND</text>
<text x="150.4" y="49.8">VCC</text>
<text x="185.2" y="48.8" transform="rotate(-90 185.2 48.8)">VCC</text>
<text x="97.1" y="54.5">3</text>
<text x="97.1" y="58.3">5</text>
<text x="110.4" y="56.4">4</text>
<text x="170.9" y="56.4">A7</text>
<text x="204.9" y="58.8">TXD</text>
<text x="240.9" y="58.8">RAW</text>
<text x="84.7" y="66">GND</text>
<text x="85.2" y="64.1">VCC</text>
<text x="85.2" y="62.1">A0</text>
<text x="85.2" y="60.2">A6</text>
<text x="139.8" y="60.7">A4</text>
<text x="150.4" y="60.7">A5</text>
<text x="204.9" y="62.6">RXI</text>
<text x="240.4" y="62.6">GND</text>
<text x="84.7" y="69.8">GND</text>
<text x="84.7" y="67.9">A2</text>
<text x="84.7" y="71.7">7</text>
<text x="204.2" y="70.2">GND</text>
<text x="204.5" y="66.4">RST</text>
<text x="240.4" y="70.2">VCC</text>
<text x="84.7" y="73.6">GND</text>
<text x="84.7" y="77.4">RAW</text>
<text x="84.7" y="75.5">POWER</text>
<text x="205.4" y="74">2</text>
<text x="205.9" y="77.9">3</text>
<text x="239.9" y="74">A3</text>
<text x="240.4" y="77.9">A2</text>
<text x="155.7" y="78.8">2</text>
<text x="205.9" y="81.7">4</text>
<text x="240.4" y="81.7">A1</text>
<text x="72.7" y="84.5">CON1</text>
<text x="85.2" y="88.8">GND</text>
<text x="182.8" y="89.2">POWER</text>
<text x="206.4" y="85.4">5</text>
<text x="206.4" y="89.2">6</text>
<text x="240.4" y="89.3">SCK</text>
<text x="240.4" y="85.5">A0</text>
<text x="83.3" y="94.5">A4</text>
<text x="85.2" y="90.7">POWER</text>
<text x="104.7" y="92.6">A3</text>
<text x="155.7" y="90.2">6</text>
<text x="206.4" y="93">7</text>
<text x="240.4" y="93.1">MISO</text>
<text x="86.7" y="98.3">GND</text>
<text x="86.7" y="100.2">POWER</text>
<text x="105.2" y="96.4">A5</text>
<text x="206.4" y="96.9">8</text>
<text x="206.4" y="100.7">9</text>
<text x="240.4" y="96.9">MOSI</text>
<text x="240.4" y="100.7">10</text>
<text x="182.8" y="104.5">8</text>
<text x="155.7" y="113.1">8</text>
<text x="182.8" y="112.1">9</text>
<text x="182.8" y="108.3">10</text>
<text x="216.6" y="112.8" transform="rotate(-90 216.6 112.8)">A5</text>
<text x="222.3" y="112.8" transform="rotate(-90 222.3 112.8)">A4</text>
<text x="228" y="113.2" transform="rotate(-90 228 113.2)">A7</text>
<text x="233.7" y="113.2" transform="rotate(-90 233.7 113.2)">A6</text>
<text x="58.7" y="115.4">POWER</text>
<text x="92.4" y="115.4">VCC</text>
<text x="155.7" y="116.9">9</text>
<text x="108.5" y="125">A1</text>
<text x="155.2" y="120.7">10</text>
</g>
<g font-size="1.3" fill="#800000">
<text x="71.4" y="116.3" transform="rotate(-90 71.4 116.3)">D</text>
<text x="81.9" y="116.2" transform="rotate(-90 81.9 116.2)">S</text>
<text x="77.5" y="120.6" transform="rotate(-90 77.5 120.6)">G</text>
</g>
</svg>
